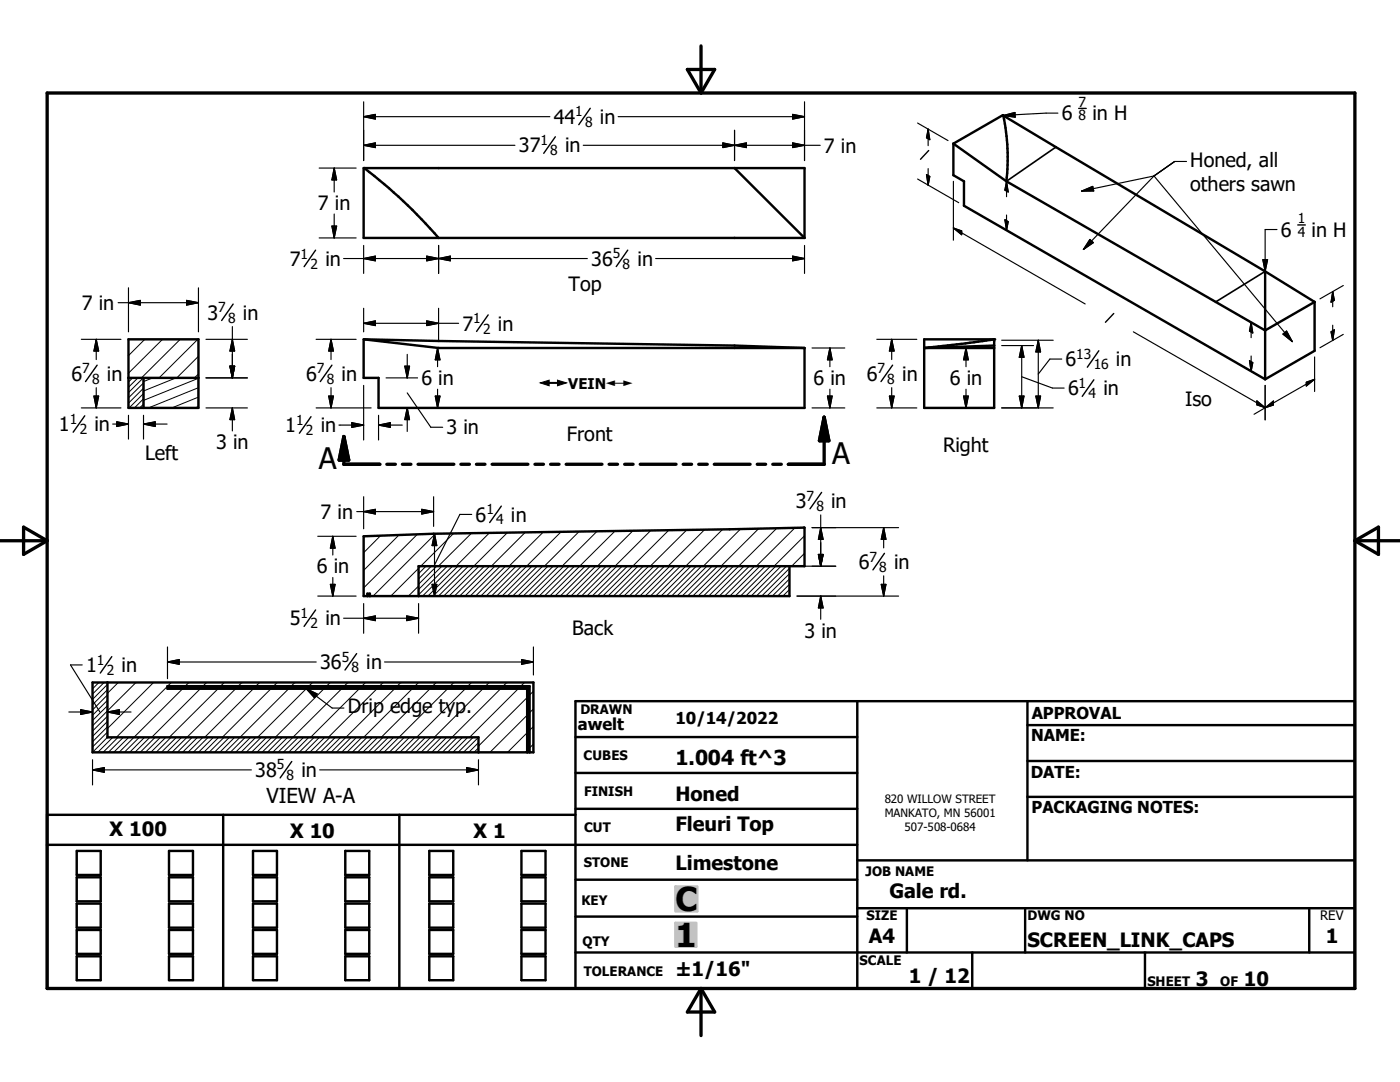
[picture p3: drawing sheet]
<svg xmlns="http://www.w3.org/2000/svg" width="279mm" height="216mm" viewBox="0 0 279 216" stroke-linecap="round" stroke-linejoin="round" font-family="sans-serif">
<g fill="none" stroke="#000" stroke-width=".48">
<path d="M72.6 33.5h88v14h-88zM72.7 33.5a102.8 102.8 0 0 1 14.8 14M146.6 33.5l14 14M190.3 28.7l10.6 7.5M190.3 28.7v6.3l2.1 1.2v4.9l60.1 34.6M200.2 23.1l.3 1.6a43 43 0 0 1 .4 11.5M200.2 23.1l-.1-.1-9.8 5.7M200.2 23.1l52.3 31.1M200.9 36.2l51.6 29.7 9.9-5.7M252.5 54.2l9.9 6M252.5 54.2v21.5M25.6 75.4h14"/>
<path d="M25.6 67.7h14v13.7h-14zM28.6 75.4v6M72.6 67.7l14.9 1.7h73.1v12h-85.1v-6h-2.9zM72.7 67.7l73.9 1.3 14 .4M184.4 67.7h14v13.7h-14zM184.4 69.4h14M198.4 67.7l-5.7 .8-8.3 .9M198.4 69l-14 .4M262.4 60.2v9.8l-9.9 5.7M73.3 118.9v-.4h.5v.4M157.6 113v5.9h-85v-11.9l13.9-.5 74.1-1.2v7.7h-77.1v5.9M18.5 136.2h88v13.9h-88z"/>
<path d="M21.4 136.2v10.9h74.1v3M171.1 139.9v57.3M205 139.9v31.8M105.2 150.1v-12.7h-71.8v-.5h72.3v13.2M114.8 147.1h56.3M114.8 154.2h56.3M205 159h65.4M205 144.7h65.4M205 151.8h65.4M9.4 168.6h161.7M15.3 169.8h4.8v4.8h-4.8zM15.3 175.1h4.8v4.8h-4.8z"/>
<path d="M33.7 169.8h4.8v4.8h-4.8zM33.7 175.1h4.8v4.8h-4.8zM44.5 162.6v34.6M50.5 169.8h4.8v4.8h-4.8zM50.5 175.1h4.8v4.8h-4.8zM68.9 169.8h4.8v4.8h-4.8zM68.9 175.1h4.8v4.8h-4.8zM79.7 162.6v34.6M85.7 169.8h4.8v4.8h-4.8zM85.7 175.1h4.8v4.8h-4.8zM104.1 169.8h4.8v4.8h-4.8zM104.1 175.1h4.8v4.8h-4.8z"/>
<path d="M114.8 162.6h-105.4v34.6h261v-57.3h-155.6v57.3M114.8 175.5h56.3M114.8 161.4h56.3M171.1 171.7h99.3M15.3 180.3h4.8v4.8h-4.8zM15.3 185.6h4.8v4.7h-4.8zM15.3 190.8h4.8v4.8h-4.8zM33.7 185.6h4.8v4.7h-4.8zM33.7 190.8h4.8v4.8h-4.8zM33.7 180.3h4.8v4.8h-4.8zM50.5 185.6h4.8v4.7h-4.8zM50.5 190.8h4.8v4.8h-4.8z"/>
<path d="M50.5 180.3h4.8v4.8h-4.8zM68.9 185.6h4.8v4.7h-4.8zM68.9 190.8h4.8v4.8h-4.8zM68.9 180.3h4.8v4.8h-4.8zM85.7 185.6h4.8v4.7h-4.8zM85.7 190.8h4.8v4.8h-4.8zM85.7 180.3h4.8v4.8h-4.8zM104.1 185.6h4.8v4.7h-4.8zM104.1 190.8h4.8v4.8h-4.8zM104.1 180.3h4.8v4.8h-4.8zM114.8 182.9h56.3M114.8 190.1h155.6"/>
<path d="M171.1 181.2h99.3M181 181.2v8.9M194 190.1v7.1M204.6 181.2v8.9M228.5 190.1v7.1M261.3 181.2v8.9"/>
</g>
<path d="M210.7 29.4l-9.8 6.8M252.5 54.2l-9.9 6" fill="none" stroke="#000" stroke-width=".33"/>
<circle cx="198.4" cy="67.7" r=".24" fill="#000"/>
<path d="M73.3 118.5h.5v.4zM73.3 118.5l.5 .4h-.5zM33.4 136.9l71.8 .5h-71.8zM105.7 136.9v13.2l-.5-12.7zM33.4 136.9h72.3l-.5 .5zM105.2 137.4l.5 12.7h-.5z" fill="#000" stroke="#000" stroke-width=".2"/>
<g fill="none" stroke="#000" stroke-width=".2">
<path d="M26.5 75.4l-.9 .8M27.5 75.4l-1.9 1.9M28.6 75.4l-3 2.9M28.6 79.6l-1.8 1.8M28.6 78.5l-2.8 2.9M28.6 77.5l-3 3M28.6 76.4l-3 3M28.9 67.7l-3.3 3.3M30.5 75.4l-1.9 .7M32.4 67.7l-6.8 6.8M35.1 75.4l-6.5 2.6M36 67.7l-7.8 7.7"/>
<path d="M39.5 67.7l-7.8 7.7M39.6 74.6l-.8 .8M39.6 71.1l-4.3 4.3M39.6 79.2l-5.3 2.2M39.6 77.4l-10 4M39.6 75.5l-11 4.4M28.6 80.6l-.7 .8M39.6 81.1l-.7 .3M76 106.9l-3.4 3.4M79.6 106.8l-7 7M83.3 106.6l-10.7 10.7M83.5 116.9l-2 2"/>
<path d="M85 113l-1.5 1.5M86.1 113l-2.6 2.5M86.9 106.5l-12.4 12.4M87.1 113l-3.6 3.6M88.2 113l-4.7 4.6M89.3 113l-5.8 5.7M90.3 113l-6 5.9M90.5 106.5l-12.5 12.4M91.4 113l-6 5.9M92.4 113l-6 5.9M93.5 113l-6 5.9M94.1 106.4l-6.6 6.6"/>
<path d="M95.6 113l-6 5.9M96.7 113l-6 5.9M97.7 106.4l-6.7 6.6M97.7 113l-6 5.9M98.8 113l-6 5.9M99.8 113l-6 5.9M100.9 113l-6 5.9M101.2 106.3l-12.7 12.6M102 113l-6.1 5.9M103 113l-6 5.9M104.1 113l-6 5.9M104.8 106.2l-6.7 6.8"/>
<path d="M106.2 113l-6 5.9M107.2 113l-6 5.9M108.3 113l-6 5.9M108.4 106.2l-6.8 6.8M109.4 113l-6 5.9M110.4 113l-6 5.9M111.5 113l-6 5.9M112 106.1l-12.9 12.8M112.5 113l-6 5.9M113.6 113l-6 5.9M114.6 113l-6 5.9M115.6 106.1l-7 6.9"/>
<path d="M116.8 113l-6 5.9M117.8 113l-6 5.9M118.9 113l-6 5.9M119.1 106l-6.9 7M119.9 113l-6 5.9M121 113l-6 5.9M122 113l-6 5.9M122.7 106l-13 12.9M123.1 113l-6 5.9M124.2 113l-6 5.9M125.2 113l-6 5.9M126.3 105.9l-7.1 7.1"/>
<path d="M127.3 113l-6 5.9M128.4 113l-6 5.9M129.5 113l-6.1 5.9M129.9 105.8l-7.2 7.2M130.5 113l-6 5.9M131.6 113l-6 5.9M132.6 113l-6 5.9M133.5 105.8l-13.2 13.1M133.7 113l-6 5.9M134.7 113l-6 5.9M135.8 113l-6 5.9M137.1 105.7l-7.3 7.3"/>
<path d="M137.9 113l-6 5.9M139 113l-6 5.9M140 113l-6 5.9M140.6 105.7l-7.3 7.3M141.1 113l-6 5.9M142.1 113l-6 5.9M143.2 113l-6 5.9M144.2 105.6l-13.4 13.3M144.3 113l-6 5.9M145.3 113l-6 5.9M146.4 113l-6 5.9M147.8 105.6l-7.4 7.4"/>
<path d="M148.5 113l-6 5.9M149.5 113l-6 5.9M150.6 113l-6 5.9M151.4 105.5l-7.5 7.5M151.7 113l-6 5.9M152.7 113l-6 5.9M153.8 113l-6 5.9M154.8 113l-6 5.9M155 105.4l-13.6 13.5M155.9 113l-6 5.9M156.9 113l-6 5.9M157.6 113.4l-5.6 5.5"/>
<path d="M157.6 118.7l-.3 .2M157.6 117.6l-1.4 1.3M157.6 116.6l-2.4 2.3M157.6 115.5l-3.5 3.4M157.6 114.5l-4.5 4.4M158.6 105.3l-7.7 7.7M160.6 110.4l-2.6 2.6M160.6 106.9l-6.1 6.1M18.7 136.2l-.2 .2M19.7 136.2l-1.2 1.3M20.8 136.2l-2.3 2.3M21.4 139.7l-2.9 3"/>
<path d="M21.4 138.7l-2.9 3M21.4 137.6l-2.9 3M21.4 136.6l-2.9 3M23.6 136.2l-2.2 2.1M27.1 136.2l-8.6 8.6M30.7 136.2l-9.3 9.2M33.4 136.9l-10.2 10.2M34.2 136.2l-.8 .7M36.5 137.4l-12.7 12.7M37.7 136.2l-.7 .7M40 137.4l-9.7 9.7M41.2 136.2l-.7 .7"/>
<path d="M43.5 137.4l-9.7 9.7M44.8 136.2l-.8 .7M47 137.4l-12.7 12.7M48.3 136.2l-.8 .7M50.6 137.4l-9.7 9.7M51.8 136.2l-.7 .7M54.1 137.4l-9.7 9.7M55.3 136.2l-.7 .7M57.6 137.4l-12.7 12.7M58.9 136.2l-.8 .7M61.1 137.4l-9.7 9.7M62.4 136.2l-.8 .7"/>
<path d="M64.7 137.4l-9.8 9.7M65.9 136.2l-.7 .7M68.2 137.4l-12.7 12.7M69.4 136.2l-.7 .7M71.7 137.4l-9.7 9.7M73 136.2l-.8 .7M75.2 137.4l-9.7 9.7M76.5 136.2l-.8 .7M78.8 137.4l-12.7 12.7M80 136.2l-.7 .7M82.3 137.4l-9.7 9.7M83.5 136.2l-.7 .7"/>
<path d="M85.8 137.4l-9.7 9.7M87.1 136.2l-.8 .7M89.3 137.4l-12.7 12.7M90.6 136.2l-.8 .7M92.9 137.4l-9.7 9.7M94.1 136.2l-.7 .7M96.4 137.4l-9.7 9.7M97.6 136.2l-.7 .7M99.9 137.4l-12.7 12.7M101.2 136.2l-.8 .7M103.4 137.4l-9.7 9.7M104.7 136.2l-.8 .7"/>
<path d="M105.2 139.2l-9.7 9.7M106.5 137.9l-.8 .8M21.4 147.1l-2.9 3M21.4 146.1l-2.9 3M21.4 145l-2.9 3M21.4 144l-2.9 2.9M21.4 142.9l-2.9 3M21.4 140.8l-2.9 3M22.5 147.1l-3 3M23.6 147.1l-3 3M24.6 147.1l-3 3M25.7 147.1l-3 3"/>
<path d="M27.8 147.1l-3 3M28.8 147.1l-2.9 3M29.9 147.1l-3 3M31 147.1l-3 3M32 147.1l-3 3M33.1 147.1l-3 3M34.1 147.1l-2.9 3M35.2 147.1l-3 3M36.2 147.1l-2.9 3M38.4 147.1l-3 3M39.4 147.1l-3 3M40.5 147.1l-3 3"/>
<path d="M41.5 147.1l-2.9 3M42.6 147.1l-3 3M43.7 147.1l-3 3M44.7 147.1l-3 3M45.8 147.1l-3 3M46.8 147.1l-2.9 3M48.9 147.1l-2.9 3M50 147.1l-3 3M51.1 147.1l-3 3M52.1 147.1l-3 3M53.2 147.1l-3 3M54.2 147.1l-2.9 3"/>
<path d="M55.3 147.1l-3 3M56.3 147.1l-2.9 3M57.4 147.1l-3 3M59.5 147.1l-3 3M60.6 147.1l-3 3M61.6 147.1l-2.9 3M62.7 147.1l-3 3M63.7 147.1l-2.9 3M64.8 147.1l-3 3M65.9 147.1l-3 3M66.9 147.1l-3 3M68 147.1l-3 3"/>
<path d="M70.1 147.1l-3 3M71.1 147.1l-2.9 3M72.2 147.1l-3 3M73.3 147.1l-3 3M74.3 147.1l-3 3M75.4 147.1l-3 3M76.4 147.1l-2.9 3M77.5 147.1l-3 3M78.5 147.1l-2.9 3M80.7 147.1l-3 3M81.7 147.1l-3 3M82.8 147.1l-3 3"/>
<path d="M83.8 147.1l-2.9 3M84.9 147.1l-3 3M86 147.1l-3 3M87 147.1l-3 3M88.1 147.1l-3 3M89.1 147.1l-2.9 3M91.2 147.1l-2.9 3M92.3 147.1l-3 3M93.4 147.1l-3 3M94.4 147.1l-3 3M95.5 149.2l-.9 .9M95.5 148.2l-1.9 1.9"/>
<path d="M95.5 147.1l-3 3M105.2 149.7l-.4 .4M105.2 146.2l-3.9 3.9M105.2 142.7l-7.4 7.4M106.5 148.5l-.8 .7M106.5 145l-.8 .7M106.5 141.5l-.8 .7"/>
</g>
<g fill="none" stroke="#000" stroke-width=".66">
<path d="M9.4 18.6h261v178.6h-261zM137.2 13.9h5.4l-2.7 4.7zM139.9 9.2v9.4M68.6 87.1v5.5h7.2M68.6 87.1l1 4.7h-1.9zM77.2 92.6h1.7M80.3 92.6h1.7M83.4 92.6h7.2M92 92.6h1.7M95.1 92.6h1.7M98.2 92.6h7.2M106.8 92.6h1.7"/>
<path d="M109.9 92.6h1.7M113 92.6h7.1M121.6 92.6h1.6M124.7 92.6h1.6M127.8 92.6h7.1M136.3 92.6h1.7M139.4 92.6h1.7M142.5 92.6h7.2M151.1 92.6h1.7M154.2 92.6h1.7M164.5 83.2v9.4h-7.2M164.5 83.2l.9 4.7h-1.9z"/>
<path d="M0 107.9h9.4M4.7 105.2l4.7 2.7-4.7 2.7zM270.4 107.9h9M270.4 107.9l4.7-2.7v5.4zM139.9 197.2v9.4M139.9 197.2l2.7 4.7h-5.4z"/>
</g>
<g fill="#c0c0c0" stroke="#c0c0c0" stroke-width=".48">
<path d="M134.8 184.1h4.2v4.8z"/>
<path d="M134.8 184.1l4.2 4.8h-4.2z"/>
<path d="M134.8 176.9h4.4v5z"/>
<path d="M134.8 176.9l4.4 5h-4.4z"/>
</g>
<path d="M68.6 87.1l1 4.7h-1.9zM164.5 83.2l.9 4.7h-1.9z" fill="#000" stroke="#000" stroke-width=".66"/>
<g fill="none" stroke="#000" stroke-width=".23">
<path d="M63.7 33.5h7.4M66.7 33.5v4.8M66.7 33.5l.5 2.4h-1zM72.6 23.3h37.1M72.6 23.3l2.3-.5v1zM72.6 29l2.3-.5v1zM72.6 20.3v11.7M72.6 29h30.2M116.4 29h47.3M123.4 23.3h37.2M144.3 28.5l2.3 .5-2.3 .5zM146.6 29l2.4-.5v1z"/>
<path d="M146.6 26v6M158.2 22.8l2.4 .5-2.4 .5zM158.2 28.5l2.4 .5-2.4 .5zM160.6 20.3v11.7M183.1 24.6l6.1 3.5M183.1 35.7l8.2 4.7M184.9 34.8l.7 .4-.4 1.7zM185.2 25.8v3.3M185.2 33.6v3.3M185.2 25.8l.4 2.1-.7-.4zM190.3 36.2v11.7M200.2 23.1l2.4-.7v1z"/>
<path d="M200.9 36.2v3.1M200.9 36.2l.3 2.1-.7-.4zM211.1 22.6h-2.3l-8.6 .5M215.9 38.1l2.2-.9 .2 .9zM230.3 35.1l-14.1 14.7M230.3 35.1l27.6 33.1M230.3 35.1l-14.4 3M236.8 32.2h-2.4l-4.1 2.9M25.6 57.4v8.8M37.2 59.9l2.4 .5-2.4 .5zM39.6 57.4v8.8M63.7 47.5h7.4"/>
<path d="M66.2 45.1h1l-.5 2.4zM66.7 42.7v4.8M68.6 51.6h48.6M72.6 51.6l2.3-.5v.9zM72.6 49v5.6M85.2 51.1l2.3 .5-2.3 .4zM87.5 49v5.6M87.5 51.6l2.4-.5v.9zM130.8 51.6h29.8M158.2 51.1l2.4 .5-2.4 .4zM160.6 49v5.6M190.3 45.5l26.3 15.2"/>
<path d="M190.3 45.5l1.6 .6v.7zM200.5 43.8l.7 .4-.3 1.8zM200.9 42.9v3.1M217.5 47.8l.7 .6-2 1.4zM252 51.8h1l-.5 2.4zM254.9 45.8h-2.4v8.4M266 58.2v3M266 58.2l.3 1.7-.7 .4zM268.1 57l-4.7 2.6M16.2 67.7h7.9M18.7 79h1l-.5 2.4zM19.2 67.7l.5 2.3h-1z"/>
<path d="M19.2 67.7v4M19.2 77.4v4M23.6 60.4h16M25.6 75.4h14v6h-14zM25.6 60.4l2.4-.5v1zM28.6 75.4v6M41.1 75.4h8.3M41.1 67.7h8.3M45.9 73.1h.9l-.4 2.3zM46.4 67.7l.4 2.3h-.9zM46.4 65.2v10.2M63.1 67.7h8"/>
<path d="M65.6 79h.9l-.4 2.4zM66.1 67.7v4M66.1 77.4v4M66.1 67.7l.4 2.3h-.9zM72.6 64.5l2.3-.5v1zM72.6 61.5v4.7M72.6 76.9v10.9M72.6 64.5h18.9M77 75.4h6.3M80.8 73.1h.9l-.4 2.3zM81.3 70.7v4.7M81.3 78.4l4.7 6.9h2.3"/>
<path d="M85.2 64l2.3 .5-2.3 .5zM86.9 79h.9l-.5 2.4zM87.3 69.4l.5 2.4h-.9zM87.3 69.4v3.8M87.3 77.7v3.7M87.5 61.5v6.4M162.1 69.4h6.5M165.1 79h1l-.5 2.4zM165.6 69.4v3.8M165.6 77.7v3.7M165.6 69.4l.5 2.4h-1zM175 67.7h8"/>
<path d="M177.5 79h.9l-.4 2.4zM178 67.7l.4 2.3h-.9zM178 67.7v4M178 77.4v4M189.8 69.4h7.1M192.3 79h.9l-.4 2.4zM192.8 69.4l.4 2.4h-.9zM192.8 69.4v3.8M192.8 77.7v3.7M199.9 69h6.4M199.9 67.9h10.3M203.4 79h1l-.5 2.4z"/>
<path d="M203.9 69v12.4M203.9 69l.5 2.3h-1zM203.9 75.2l6.1 2.2h2.4M206.7 79h1l-.5 2.4zM207.2 67.9v13.5M207.2 67.9l.5 2.3h-1zM211.9 71.6h-2.4l-2.3 3M226.2 66.2l26.3 15.1M247.6 72.9l3.8 2.2M247.6 63.1l3.8 2.2M249.4 72l.6 .4-.3 1.7zM249.7 64.3v3.1"/>
<path d="M249.7 71v3.1M249.7 64.3l.3 2.1-.6-.3zM250.8 80l1.7 1.3-1.7-.5zM252.5 76.9v6.9M256 66.7l.8-.6 1.1 2.1zM260.7 76.3l1.7-.6-1.7 1.3zM262.4 75.7l-12.1 7M262.4 71.2v6.9M265.6 66.2l.7-.4-.3 2.1zM266 64.9v3M268.1 66.7l-4.7 2.7M16.2 81.4h7.9"/>
<path d="M22.5 84.6h3.1M23.3 84.2l2.3 .4-2.3 .5zM25.6 82.9v4.7M28.6 82.9v4.7M28.6 84.6h4.7M28.6 84.6l2.4-.4v.9zM41.1 81.4h8.3M46.4 81.4l.4 2.3h-.9zM46.4 81.4v4.6M63.1 81.4h11M67.6 84.8h5M70.2 84.3l2.4 .5-2.4 .5z"/>
<path d="M72.6 99.1v6.4M75.5 84.8h4.8M75.5 84.8l2.4-.5v1zM75.5 82.9v4.9M81.3 81.4v4.7M81.3 81.4l.4 2.3h-.9zM86.5 99.1v5.9M162.1 81.4h6.5M175 81.4h8M199.9 81.4h10.3M252.5 81.4l1.6-1.4v.8zM63.4 118.9h7.7"/>
<path d="M63.4 107h7.7M65.9 116.6h1l-.5 2.3zM66.4 107v3.7M66.4 115.2v3.7M66.4 107l.5 2.4h-1zM71.2 102.1h15.3M72.6 102.1l2.3-.5v1zM84.2 101.6l2.3 .5-2.3 .5zM86.2 116.6h1l-.5 2.3zM86.7 106.5v12.4M86.7 106.5l.5 2.4h-1zM94.1 102.6h-2.3l-5.1 10.1"/>
<path d="M159.1 118.9h20.2M159.1 113h7.7M162.1 105.3h17.2M163.3 110.6h1l-.5 2.4zM163.8 105.3l.5 2.3h-1zM163.8 102.7v10.3M163.8 118.9v4.7M163.8 118.9l.5 2.4h-1zM175.9 116.6h.9l-.4 2.3zM176.4 105.3v4M176.4 114.9v4M176.4 105.3l.4 2.3h-.9z"/>
<path d="M16.4 132.7h-2.3l5.8 9.4M33.4 132.1h29.7M33.4 132.1l2.4-.5v1zM33.4 129.1v6.3M61.1 137.4l5.2 3.9h2.3M61.1 137.4l2.2 1.1-.6 .7zM68.6 123.4h14.9M72.6 123.4l2.3-.5v.9zM72.6 120.4v6M76.7 132.1h29.8M81.2 122.9l2.3 .5-2.3 .4zM83.5 120.4v6"/>
<path d="M104.1 131.6l2.4 .5-2.4 .5zM106.5 129.1v5.6M13.7 142.1h4.8M16.1 141.6l2.4 .5-2.4 .5zM18.5 153.6h31.7M18.5 153.6l2.3-.4v.9zM18.5 151.6v5M21.4 142.1h4.7M21.4 142.1l2.4-.5v1zM63.8 153.6h31.7M93.1 153.2l2.4 .4-2.4 .5zM95.5 151.6v5"/>
</g>
<g fill="none" stroke="#000" stroke-width=".28">
<path d="M110.8 27.3l-2.3 3.3M117.8 21.6l-2.3 3.3M185.3 30l-1.6 1.8M215.3 21.6h1.5M63 49.9l-2.3 3.3M125.3 49.9l-2.3 3.3M259 44.9h1.5M19.4 72.9l-2.3 3.2M46.5 60.7l-2.3 3.3M66.2 72.9l-2.3 3.2M97.4 62.8l-2.3 3.3M178.1 72.9l-2.3 3.2"/>
<path d="M218.3 75.8l-2.3 3.3M219.3 70l-2.3 3.3M222.3 62.6l-1.7 1.7M16.9 83l-2.3 3.2M62.1 83.1l-2.3 3.3M164 98.3l-2.3 3.2M100 101l-2.3 3.3M176.5 110.4l-2.3 3.3M22.3 131l-2.3 3.3M63 121.7l-2.3 3.3M71.2 130.4l-2.3 3.3M58.2 151.9l-2.3 3.3"/>
</g>
<g fill="#000" stroke="#000" stroke-width=".23">
<path d="M66.7 33.5l.5 2.4h-1zM72.6 23.3l2.3-.5v1zM72.6 29l2.3-.5v1zM144.3 28.5l2.3 .5-2.3 .5zM146.6 29l2.4-.5v1zM158.2 22.8l2.4 .5-2.4 .5zM158.2 28.5l2.4 .5-2.4 .5zM184.9 34.8l.7 .4-.4 1.7zM185.2 25.8l.4 2.1-.7-.4zM200.9 36.2l.3 2.1-.7-.4zM200.2 23.1l2.4-.7v1zM215.9 38.1l2.2-.9 .2 .9z"/>
<path d="M25.6 60.4l2.4-.5v1zM66.2 45.1h1l-.5 2.4zM72.6 51.6l2.3-.5v.9zM85.2 51.1l2.3 .5-2.3 .4zM87.5 51.6l2.4-.5v.9zM158.2 51.1l2.4 .5-2.4 .4zM190.3 45.5l1.6 .6v.7zM200.5 43.8l.7 .4-.3 1.8zM217.5 47.8l.7 .6-2 1.4zM252 51.8h1l-.5 2.4zM266 58.2l.3 1.7-.7 .4zM18.7 79h1l-.5 2.4z"/>
<path d="M19.2 67.7l.5 2.3h-1zM37.2 59.9l2.4 .5-2.4 .5zM45.9 73.1h.9l-.4 2.3zM46.4 67.7l.4 2.3h-.9zM65.6 79h.9l-.4 2.4zM66.1 67.7l.4 2.3h-.9zM72.6 64.5l2.3-.5v1zM80.8 73.1h.9l-.4 2.3zM85.2 64l2.3 .5-2.3 .5zM86.9 79h.9l-.5 2.4zM87.3 69.4l.5 2.4h-.9zM165.1 79h1l-.5 2.4z"/>
<path d="M165.6 69.4l.5 2.4h-1zM177.5 79h.9l-.4 2.4zM178 67.7l.4 2.3h-.9zM192.3 79h.9l-.4 2.4zM192.8 69.4l.4 2.4h-.9zM203.4 79h1l-.5 2.4zM203.9 69l.5 2.3h-1zM206.7 79h1l-.5 2.4zM207.2 67.9l.5 2.3h-1zM249.4 72l.6 .4-.3 1.7zM249.7 64.3l.3 2.1-.6-.3zM256 66.7l.8-.6 1.1 2.1z"/>
<path d="M260.7 76.3l1.7-.6-1.7 1.3zM265.6 66.2l.7-.4-.3 2.1zM23.3 84.2l2.3 .4-2.3 .5zM28.6 84.6l2.4-.4v.9zM46.4 81.4l.4 2.3h-.9zM70.2 84.3l2.4 .5-2.4 .5zM75.5 84.8l2.4-.5v1zM81.3 81.4l.4 2.3h-.9zM250.8 80l1.7 1.3-1.7-.5zM252.5 81.4l1.6-1.4v.8zM65.9 116.6h1l-.5 2.3zM66.4 107l.5 2.4h-1z"/>
<path d="M72.6 102.1l2.3-.5v1zM84.2 101.6l2.3 .5-2.3 .5zM86.2 116.6h1l-.5 2.3zM86.7 106.5l.5 2.4h-1zM163.3 110.6h1l-.5 2.4zM163.8 105.3l.5 2.3h-1zM175.9 116.6h.9l-.4 2.3zM176.4 105.3l.4 2.3h-.9zM33.4 132.1l2.4-.5v1zM61.1 137.4l2.2 1.1-.6 .7zM72.6 123.4l2.3-.5v.9zM81.2 122.9l2.3 .5-2.3 .4z"/>
<path d="M104.1 131.6l2.4 .5-2.4 .5zM163.8 118.9l.5 2.4h-1zM16.1 141.6l2.4 .5-2.4 .5zM18.5 153.6l2.3-.4v.9zM21.4 142.1l2.4-.5v1zM93.1 153.2l2.4 .4-2.4 .5z"/>
</g>
<g fill="#fff" stroke="#fff" stroke-width=".23">
<path d="M107.8 75.4h18.8v2.1z"/>
<path d="M107.8 75.4l18.8 2.1h-18.8z"/>
</g>
<g font-size="6.6">
<text x="134.8" y="181.7">C</text>
<text x="134.8" y="188.9">1</text>
</g>
<g font-size="5.9">
<text x="63.6" y="93.6">A</text>
<text x="166.1" y="92.6">A</text>
</g>
<g font-size="4.1">
<text x="134.8" y="152.7">1.004 ft^3</text>
<text x="53.2" y="160.1">VIEW A-A</text>
</g>
<g font-size="3.9">
<text x="110.5" y="24.7">44</text>
<text x="119.7" y="24.7">in</text>
<text x="211.9" y="24">6</text>
<text x="218" y="24">in H</text>
<text x="103.5" y="30.4">37</text>
<text x="112.8" y="30.4">in</text>
<text x="164.4" y="30.4">7 in</text>
<text x="237.5" y="33.4">Honed, all</text>
<text x="63.5" y="42">7 in</text>
<text x="237.5" y="38.1">others sawn</text>
<text x="255.6" y="47.2">6</text>
<text x="261.7" y="47.2">in H</text>
<text x="57.8" y="53">7</text>
<text x="64.9" y="53">in</text>
<text x="118" y="53">36</text>
<text x="127.2" y="53">in</text>
<text x="113.5" y="58">Top</text>
<text x="16.3" y="61.9">7 in</text>
<text x="41.4" y="63.8">3</text>
<text x="48.5" y="63.8">in</text>
<text x="92.3" y="66">7</text>
<text x="99.4" y="66">in</text>
<text x="14.3" y="75.9">6</text>
<text x="21.3" y="75.9">in</text>
<text x="61.1" y="75.9">6</text>
<text x="68.2" y="75.9">in</text>
<text x="84.1" y="76.8">6 in</text>
<text x="162.3" y="76.8">6 in</text>
<text x="173" y="75.9">6</text>
<text x="180" y="75.9">in</text>
<text x="189.5" y="76.8">6 in</text>
<text x="212.6" y="73.1">6</text>
<text x="222.7" y="73.1">in</text>
<text x="213.1" y="78.9">6</text>
<text x="220.2" y="78.9">in</text>
<text x="236.5" y="81">Iso</text>
<text x="11.8" y="86.1">1</text>
<text x="18.8" y="86.1">in</text>
<text x="43.1" y="89.7">3 in</text>
<text x="56.9" y="86.2">1</text>
<text x="64" y="86.2">in</text>
<text x="89.1" y="86.7">3 in</text>
<text x="113.1" y="88.1">Front</text>
<text x="29" y="91.8">Left</text>
<text x="188.2" y="90.1">Right</text>
<text x="158.8" y="101.3">3</text>
<text x="165.9" y="101.3">in</text>
<text x="64" y="103.5">7 in</text>
<text x="94.9" y="104.1">6</text>
<text x="102" y="104.1">in</text>
<text x="171.4" y="113.5">6</text>
<text x="178.4" y="113.5">in</text>
<text x="63.2" y="114.4">6 in</text>
<text x="57.8" y="124.8">5</text>
<text x="64.9" y="124.8">in</text>
<text x="114.2" y="126.7">Back</text>
<text x="160.5" y="127.2">3 in</text>
<text x="17.2" y="134.1">1</text>
<text x="24.3" y="134.1">in</text>
<text x="63.9" y="133.5">36</text>
<text x="73.1" y="133.5">in</text>
<text x="69.4" y="142.4">Drip edge typ.</text>
<text x="50.9" y="155">38</text>
<text x="60.2" y="155">in</text>
<text x="134.8" y="159.8">Honed</text>
<text x="21.9" y="166.8">X 100</text>
<text x="57.9" y="167.1">X 10</text>
<text x="94.5" y="167.2">X 1</text>
<text x="134.8" y="165.9">Fleuri Top</text>
<text x="134.8" y="173.6">Limestone</text>
<text x="177.5" y="179.2">Gale rd.</text>
<text x="173.4" y="188.3">A4</text>
<text x="205.1" y="188.9">SCREEN_LINK_CAPS</text>
<text x="264.6" y="188.3">1</text>
<text x="134.8" y="194.8">±1/16&quot;</text>
<text x="181.4" y="196.1">1 / 12</text>
<text x="238.7" y="196.7">3</text>
<text x="248.2" y="196.7">10</text>
</g>
<g font-size="3.3">
<text x="205.9" y="143.6">APPROVAL</text>
<text x="115.3" y="145.6">awelt</text>
<text x="134.8" y="144.5">10/14/2022</text>
<text x="205.8" y="147.9">NAME:</text>
<text x="205.7" y="155.1">DATE:</text>
<text x="205.9" y="162.1">PACKAGING NOTES:</text>
</g>
<text font-size="2.9" x="113.4" y="77.6">VEIN</text>
<g font-size="2.8">
<text x="114.8" y="23.2">1</text>
<text x="215.3" y="21.3">7</text>
<text x="107.9" y="29">1</text>
<text x="116.8" y="25.3">8</text>
<text x="215.3" y="24">8</text>
<text x="109.8" y="31">8</text>
<text x="259" y="44.6">1</text>
<text x="259" y="47.2">4</text>
<text x="60" y="51.6">1</text>
<text x="62" y="53.6">2</text>
<text x="122.3" y="51.5">5</text>
<text x="124.2" y="53.6">8</text>
<text x="43.6" y="62.3">7</text>
<text x="45.6" y="64.4">8</text>
<text x="94.4" y="64.5">1</text>
<text x="96.4" y="66.5">2</text>
<text x="214.8" y="71.6">13</text>
<text x="16.4" y="74.5">7</text>
<text x="18.4" y="76.6">8</text>
<text x="63.2" y="74.5">7</text>
<text x="65.2" y="76.6">8</text>
<text x="175.1" y="74.5">7</text>
<text x="177.1" y="76.6">8</text>
<text x="215.3" y="77.5">1</text>
<text x="218.3" y="73.7">16</text>
<text x="217.3" y="79.5">4</text>
<text x="13.9" y="84.6">1</text>
<text x="15.9" y="86.7">2</text>
<text x="59.1" y="84.8">1</text>
<text x="61" y="86.9">2</text>
<text x="161" y="99.9">7</text>
<text x="162.9" y="102">8</text>
<text x="97.1" y="102.7">1</text>
<text x="99" y="104.6">4</text>
<text x="173.5" y="112.1">7</text>
<text x="175.5" y="114.1">8</text>
<text x="60" y="123.3">1</text>
<text x="62" y="125.4">2</text>
<text x="19.3" y="132.7">1</text>
<text x="21.3" y="134.7">2</text>
<text x="68.2" y="132">5</text>
<text x="70.1" y="134.1">8</text>
<text x="55.2" y="153.5">5</text>
<text x="57.2" y="155.6">8</text>
</g>
<g font-size="2.6">
<text x="115.8" y="142.4">DRAWN</text>
<text x="116.5" y="151.6">CUBES</text>
<text x="116.6" y="158.8">FINISH</text>
<text x="116.6" y="166.1">CUT</text>
<text x="116.5" y="173">STONE</text>
<text x="172.8" y="174.7">JOB NAME</text>
<text x="116" y="180.7">KEY</text>
<text x="172.9" y="183.6">SIZE</text>
<text x="205.1" y="183.6">DWG NO</text>
<text x="263.5" y="183.6">REV</text>
<text x="116.2" y="188.8">QTY</text>
<text x="116.5" y="194.7">TOLERANCE</text>
<text x="171.5" y="192.5">SCALE</text>
<text x="229" y="196.7">SHEET</text>
<text x="243.5" y="196.7">OF</text>
</g>
<g font-size="2.3">
<text x="107.8" y="77.6">#</text>
<text x="121" y="77.6">#</text>
<text x="176.6" y="160.3">820 WILLOW STREET</text>
<text x="176.6" y="163">MANKATO, MN 56001</text>
<text x="180.5" y="165.8">507-508-0684</text>
</g>
</svg>
